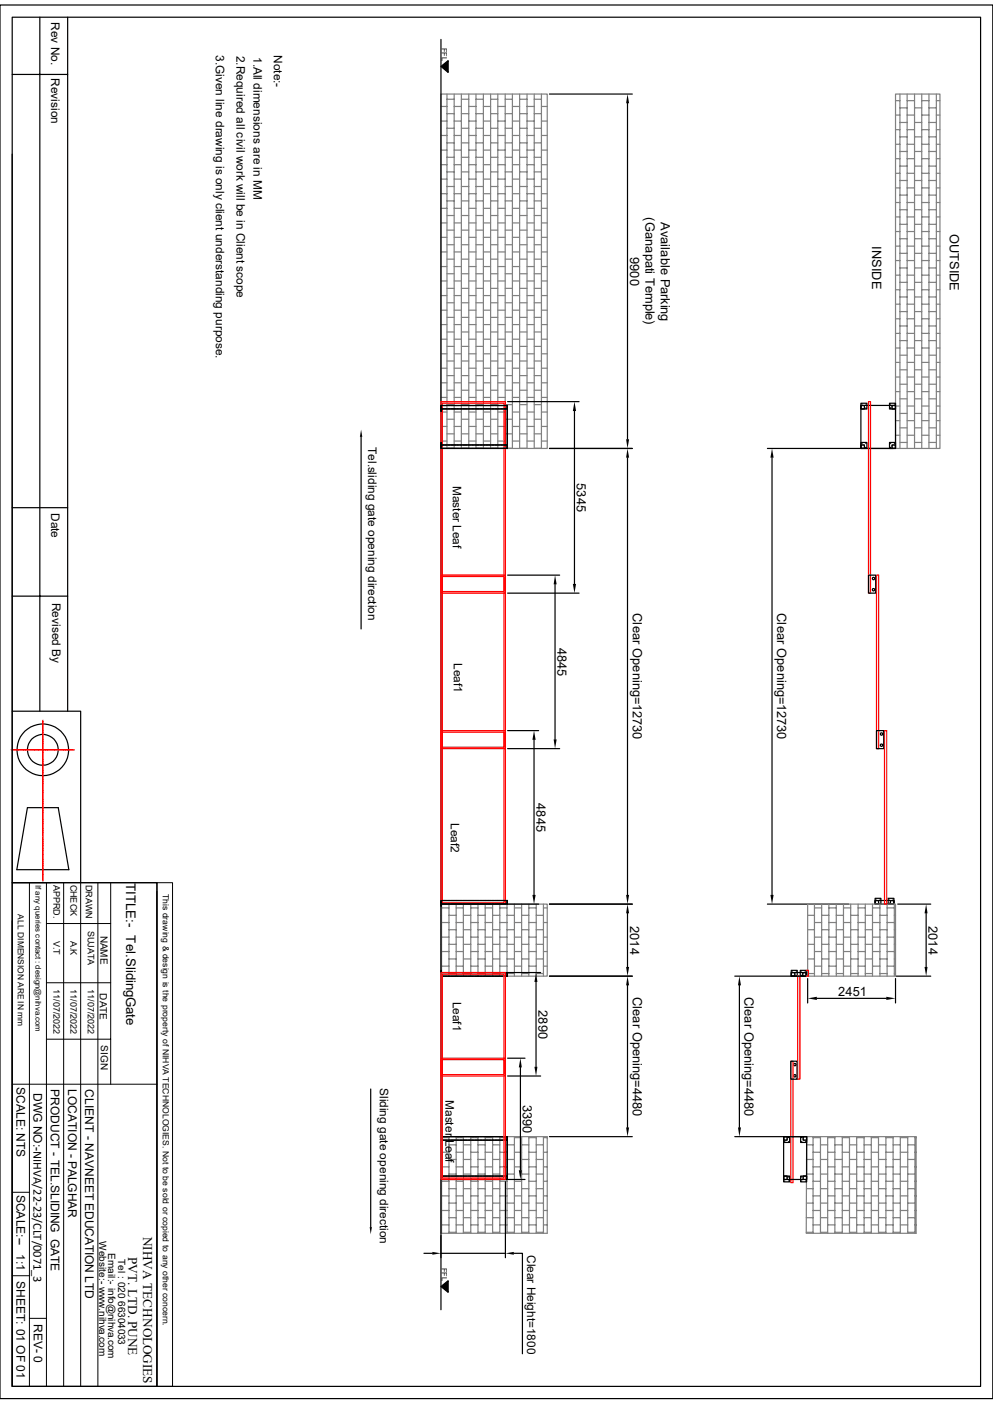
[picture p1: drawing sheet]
<svg xmlns="http://www.w3.org/2000/svg" width="210mm" height="297mm" viewBox="0 0 210 297" stroke-linecap="round" stroke-linejoin="round" font-family="sans-serif">
<g fill="none" stroke="#000" stroke-width=".25">
<path d="M0 1.1h210v294.8h-210zM2.6 3.6h204.8v289.7h-204.8zM2.6 15.7h11.7M8.4 3.6v146.9M14.3 3.6v146.9M93.3 14.1l1.5-1.3v2.5zM93.3 8.3v268.8M116.2 19.9h17.5M2.6 32.6v117.9h14.5v36.2M132.7 21.8v71.1M76.4 92.4v40.7M93.3 85.8v1.2z"/>
<path d="M93.3 93.6v1.3zM93.3 85.8h14v.7h-14zM93.3 94.1h14v.8h-14zM93.3 86.4l.1 .1M93.3 94.8h.1M93.3 86v.1M93.3 86.2v.1M93.3 94.3v.1M93.3 94.6v.1M93.4 85.8l-.1 .1M93.4 94.1l-.1 .1M93.6 85.8h.1"/>
<path d="M93.6 94.8h.1M93.6 86.5h.1M93.6 94.1h.1M93.8 85.8h.1M93.8 94.8h.1M93.8 86.5h.1M93.8 94.1h.1M94 85.8h.1M94 94.8h.1M94 86.5h.1M94 94.1h.1M94.2 85.8h.1"/>
<path d="M94.2 94.8h.1M94.2 86.5h.1M94.2 94.1h.1M94.4 85.8h.1M94.4 94.8h.1M94.4 86.5h.1M94.4 94.1h.1M94.7 85.8h.1M94.7 94.8h.1M94.7 86.5h.1M94.7 94.1h.1M94.9 85.8h.1"/>
<path d="M94.9 94.8h.1M94.9 86.5h.1M94.9 94.1h.1M95.1 85.8h.1M95.1 94.8h.1M95.1 86.5h.1M95.1 94.1h.1M95.4 85.8h.1M95.4 94.8h.1M95.4 86.5h.1M95.4 94.1h.1M95.6 85.8h.1"/>
<path d="M95.6 94.8h.1M95.6 86.5h.1M95.6 94.1h.1M95.8 85.8h.1M95.8 94.8h.1M95.8 86.5h.1M95.8 94.1h.1M96.1 85.8h.1M96.1 94.8h.1M96.1 86.5h.1M96.1 94.1h.1M96.3 85.8h.1"/>
<path d="M96.3 94.8h.1M96.3 86.5h.1M96.3 94.1h.1M96.5 85.8h.1M96.5 94.8h.1M96.5 86.5h.1M96.5 94.1h.1M96.7 85.8h.1M96.7 94.8h.1M96.7 86.5h.1M96.7 94.1h.1M96.9 85.8h.1"/>
<path d="M96.9 94.8h.1M96.9 86.5h.1M96.9 94.1h.1M97.2 85.8h.1M97.2 94.8h.1M97.2 86.5h.1M97.2 94.1h.1M97.4 85.8h.1M97.4 94.8h.1M97.4 86.5h.1M97.4 94.1h.1M97.6 85.8h.1"/>
<path d="M97.6 94.8h.1M97.6 86.5h.1M97.6 94.1h.1M97.9 85.8h.1M97.9 94.8h.1M97.9 86.5h.1M97.9 94.1h.1M98.1 85.8h.1M98.1 94.8h.1M98.1 86.5h.1M98.1 94.1h.1M98.3 85.8h.1"/>
<path d="M98.3 94.8h.1M98.3 86.5h.1M98.3 94.1h.1M98.6 85.8h.1M98.6 94.8h.1M98.6 86.5h.1M98.6 94.1h.1M98.8 85.8h.1M98.8 94.8h.1M98.8 86.5h.1M98.8 94.1h.1M99 85.8h.1"/>
<path d="M99 94.8h.1M99 86.5h.1M99 94.1h.1M99.2 85.8h.1M99.2 94.8h.1M99.2 86.5h.1M99.2 94.1h.1M99.4 85.8h.1M99.4 94.8h.1M99.4 86.5h.1M99.4 94.1h.1M99.7 85.8h.1"/>
<path d="M99.7 94.8h.1M99.7 86.5h.1M99.7 94.1h.1M99.9 85.8h.1M99.9 94.8h.1M99.9 86.5h.1M99.9 94.1h.1M100.1 85.8h.1M100.1 94.8h.1M100.1 86.5h.1M100.1 94.1h.1M100.4 85.8h.1"/>
<path d="M100.4 94.8h.1M100.4 86.5h.1M100.4 94.1h.1M100.6 85.8h.1M100.6 94.8h.1M100.6 86.5h.1M100.6 94.1h.1M100.8 85.8h.1M100.8 94.8h.1M100.8 86.5h.1M100.8 94.1h.1M101 85.8h.1"/>
<path d="M101 94.8h.1M101 86.5h.1M101 94.1h.1M101.3 85.8h.1M101.3 94.8h.1M101.3 86.5h.1M101.3 94.1h.1M101.5 85.8h.1M101.5 94.8h.1M101.5 86.5h.1M101.5 94.1h.1M101.7 85.8h.1"/>
<path d="M101.7 94.8h.1M101.7 86.5h.1M101.7 94.1h.1M101.9 85.8h.1M101.9 94.8h.1M101.9 86.5h.1M101.9 94.1h.1M102.2 85.8h.1M102.2 94.8h.1M102.2 86.5h.1M102.2 94.1h.1M102.4 85.8h.1"/>
<path d="M102.4 94.8h.1M102.4 86.5h.1M102.4 94.1h.1M102.6 85.8h.1M102.6 94.8h.1M102.6 86.5h.1M102.6 94.1h.1M102.9 85.8h.1M102.9 94.8h.1M102.9 86.5h.1M102.9 94.1h.1M103.1 85.8h.1"/>
<path d="M103.1 94.8h.1M103.1 86.5h.1M103.1 94.1h.1M103.3 85.8h.1M103.3 94.8h.1M103.3 86.5h.1M103.3 94.1h.1M103.5 85.8h.1M103.5 94.8h.1M103.5 86.5h.1M103.5 94.1h.1M103.8 85.8h.1"/>
<path d="M103.8 94.8h.1M103.8 86.5h.1M103.8 94.1h.1M104 85.8h.1M104 94.8h.1M104 86.5h.1M104 94.1h.1M104.2 85.8h.1M104.2 94.8h.1M104.2 86.5h.1M104.2 94.1h.1M104.4 85.8h.1"/>
<path d="M104.4 94.8h.1M104.4 86.5h.1M104.4 94.1h.1M104.7 85.8h.1M104.7 94.8h.1M104.7 86.5h.1M104.7 94.1h.1M104.9 85.8h.1M104.9 94.8h.1M104.9 86.5h.1M104.9 94.1h.1M105.1 85.8h.1"/>
<path d="M105.1 94.8h.1M105.1 86.5h.1M105.1 94.1h.1M105.4 85.8h.1M105.4 94.8h.1M105.4 86.5h.1M105.4 94.1h.1M105.6 85.8h.1M105.6 94.8h.1M105.6 86.5h.1M105.6 94.1h.1M105.8 85.8h.1"/>
<path d="M105.8 94.8h.1M105.8 86.5h.1M105.8 94.1h.1M106 85.8h.1M106 94.8h.1M106 86.5h.1M106 94.1h.1M106.3 85.8h.1M106.3 94.8h.1M106.3 86.5h.1M106.3 94.1h.1M106.5 85.8h.1"/>
<path d="M106.5 94.8h.1M106.5 86.5h.1M106.5 94.1h.1M106.7 85.8h.1M106.7 94.8h.1M106.7 86.5h.1M106.7 94.1h.1M106.9 85.8h.1M106.9 94.8h.1M106.9 86.5h.1M106.9 94.1h.1M107.2 85.8l.1 .1"/>
<path d="M107.2 94.1h.1M107.3 85.8v9.1zM107.3 94.8h-.1M107.3 86.4l-.1 .1M107.3 86v.1M107.3 86.2v.1M107.3 94.1v.1M107.3 94.3v.1M107.3 94.6v.1M107.4 85h15.1M116.2 94.9h17.5M121.5 87v36.5"/>
<path d="M132.7 96.8v92.5M162.3 94.9h26.6M163.3 96.8v92.5M182.1 85.3h1.2v1.2h-1.2zM182.1 93.6h1.2v1.3h-1.2zM182.1 85.8h7.3v9.1h-7.3zM182.3 85.5h.1M182.3 93.9h.1M183.1 85.5h.1M183.1 93.9h.1M188.1 85.3h1.3v1.2h-1.3zM188.1 93.6h1.3v1.3h-1.3z"/>
<path d="M188.3 85.5h.1M188.3 93.9h.1M189.2 85.5h.1M189.2 93.9h.1M2.6 107.4h11.7M2.6 126.1h11.7M107.4 125.5h15.1M107.4 121.7h11M117.4 123.6v32.8M183.7 121.7h1.5v3.8h-1.5zM2.6 150.5v36.2M107.4 158.4h11"/>
<path d="M107.4 154.6h6.5M112.9 156.5v32.8M185.4 154.6h1.5v3.8h-1.5zM5.8 170.9h6.5l2.3 13.1h-11zM2.6 186.7h30.6v106.6h-30.6zM2.6 194.8v98.5M93.3 190.5v1.2zM93.3 190.5h14v.8h-14zM93.3 191.2h.1M93.3 190.7v.1M93.3 190.9v.1M93.4 190.5l-.1 .1"/>
<path d="M93.6 191.2h.1M93.6 190.5h.1M93.8 191.2h.1M93.8 190.5h.1M94 191.2h.1M94 190.5h.1M94.2 191.2h.1M94.2 190.5h.1M94.4 191.2h.1M94.4 190.5h.1M94.7 191.2h.1M94.7 190.5h.1"/>
<path d="M94.9 191.2h.1M94.9 190.5h.1M95.1 191.2h.1M95.1 190.5h.1M95.4 191.2h.1M95.4 190.5h.1M95.6 191.2h.1M95.6 190.5h.1M95.8 191.2h.1M95.8 190.5h.1M96.1 191.2h.1M96.1 190.5h.1"/>
<path d="M96.3 191.2h.1M96.3 190.5h.1M96.5 191.2h.1M96.5 190.5h.1M96.7 191.2h.1M96.7 190.5h.1M96.9 191.2h.1M96.9 190.5h.1M97.2 191.2h.1M97.2 190.5h.1M97.4 191.2h.1M97.4 190.5h.1"/>
<path d="M97.6 191.2h.1M97.6 190.5h.1M97.9 191.2h.1M97.9 190.5h.1M98.1 191.2h.1M98.1 190.5h.1M98.3 191.2h.1M98.3 190.5h.1M98.6 191.2h.1M98.6 190.5h.1M98.8 191.2h.1M98.8 190.5h.1"/>
<path d="M99 191.2h.1M99 190.5h.1M99.2 191.2h.1M99.2 190.5h.1M99.4 191.2h.1M99.4 190.5h.1M99.7 191.2h.1M99.7 190.5h.1M99.9 191.2h.1M99.9 190.5h.1M100.1 191.2h.1M100.1 190.5h.1"/>
<path d="M100.4 191.2h.1M100.4 190.5h.1M100.6 191.2h.1M100.6 190.5h.1M100.8 191.2h.1M100.8 190.5h.1M101 191.2h.1M101 190.5h.1M101.3 191.2h.1M101.3 190.5h.1M101.5 191.2h.1M101.5 190.5h.1"/>
<path d="M101.7 191.2h.1M101.7 190.5h.1M101.9 191.2h.1M101.9 190.5h.1M102.2 191.2h.1M102.2 190.5h.1M102.4 191.2h.1M102.4 190.5h.1M102.6 191.2h.1M102.6 190.5h.1M102.9 191.2h.1M102.9 190.5h.1"/>
<path d="M103.1 191.2h.1M103.1 190.5h.1M103.3 191.2h.1M103.3 190.5h.1M103.5 191.2h.1M103.5 190.5h.1M103.8 191.2h.1M103.8 190.5h.1M104 191.2h.1M104 190.5h.1M104.2 191.2h.1M104.2 190.5h.1"/>
<path d="M104.4 191.2h.1M104.4 190.5h.1M104.7 191.2h.1M104.7 190.5h.1M104.9 191.2h.1M104.9 190.5h.1M105.1 191.2h.1M105.1 190.5h.1M105.4 191.2h.1M105.4 190.5h.1M105.6 191.2h.1M105.6 190.5h.1"/>
<path d="M105.8 191.2h.1M105.8 190.5h.1M106 191.2h.1M106 190.5h.1M106.3 191.2h.1M106.3 190.5h.1M106.5 191.2h.1M106.5 190.5h.1M106.7 191.2h.1M106.7 190.5h.1M106.9 191.2h.1M106.9 190.5h.1"/>
<path d="M107.2 190.5l.1 .1M107.3 190.5v.8zM107.3 191.2h-.1M107.3 190.7v.1M107.3 190.9v.1M107.4 191.3h6.5M116.2 191.3h17.5M132.7 193.2v11.4M162.3 191.3h17.2M185.1 190.5h4v.8h-4zM185.1 190h1.2v1.3h-1.2zM185.3 190.2h.1"/>
<path d="M186.1 190.2h.1M187.8 190h1.3v1.3h-1.3zM188 190.2h.1M188.9 190.2h.1M189.9 191.3h6.9M195.9 193.2v11.4M93.3 205.3v1.2zM93.3 205.7h14v.8h-14zM93.3 206.4l.1 .1M93.3 206v.1M93.3 206.2v.1M93.4 205.8h-.1"/>
<path d="M93.6 205.8h.1M93.6 206.5h.1M93.8 205.8h.1M93.8 206.5h.1M94 205.8h.1M94 206.5h.1M94.2 205.8h.1M94.2 206.5h.1M94.4 205.8h.1M94.4 206.5h.1M94.7 205.8h.1M94.7 206.5h.1"/>
<path d="M94.9 205.8h.1M94.9 206.5h.1M95.1 205.8h.1M95.1 206.5h.1M95.4 205.8h.1M95.4 206.5h.1M95.6 205.8h.1M95.6 206.5h.1M95.8 205.8h.1M95.8 206.5h.1M96.1 205.8h.1M96.1 206.5h.1"/>
<path d="M96.3 205.8h.1M96.3 206.5h.1M96.5 205.8h.1M96.5 206.5h.1M96.7 205.8h.1M96.7 206.5h.1M96.9 205.8h.1M96.9 206.5h.1M97.2 205.8h.1M97.2 206.5h.1M97.4 205.8h.1M97.4 206.5h.1"/>
<path d="M97.6 205.8h.1M97.6 206.5h.1M97.9 205.8h.1M97.9 206.5h.1M98.1 205.8h.1M98.1 206.5h.1M98.3 205.8h.1M98.3 206.5h.1M98.6 205.8h.1M98.6 206.5h.1M98.8 205.8h.1M98.8 206.5h.1"/>
<path d="M99 205.8h.1M99 206.5h.1M99.2 205.8h.1M99.2 206.5h.1M99.4 205.8h.1M99.4 206.5h.1M99.7 205.8h.1M99.7 206.5h.1M99.9 205.8h.1M99.9 206.5h.1M100.1 205.8h.1M100.1 206.5h.1"/>
<path d="M100.4 205.8h.1M100.4 206.5h.1M100.6 205.8h.1M100.6 206.5h.1M100.8 205.8h.1M100.8 206.5h.1M101 205.8h.1M101 206.5h.1M101.3 205.8h.1M101.3 206.5h.1M101.5 205.8h.1M101.5 206.5h.1"/>
<path d="M101.7 205.8h.1M101.7 206.5h.1M101.9 205.8h.1M101.9 206.5h.1M102.2 205.8h.1M102.2 206.5h.1M102.4 205.8h.1M102.4 206.5h.1M102.6 205.8h.1M102.6 206.5h.1M102.9 205.8h.1M102.9 206.5h.1"/>
<path d="M103.1 205.8h.1M103.1 206.5h.1M103.3 205.8h.1M103.3 206.5h.1M103.5 205.8h.1M103.5 206.5h.1M103.8 205.8h.1M103.8 206.5h.1M104 205.8h.1M104 206.5h.1M104.2 205.8h.1M104.2 206.5h.1"/>
<path d="M104.4 205.8h.1M104.4 206.5h.1M104.7 205.8h.1M104.7 206.5h.1M104.9 205.8h.1M104.9 206.5h.1M105.1 205.8h.1M105.1 206.5h.1M105.4 205.8h.1M105.4 206.5h.1M105.6 205.8h.1M105.6 206.5h.1"/>
<path d="M105.8 205.8h.1M105.8 206.5h.1M106 205.8h.1M106 206.5h.1M106.3 205.8h.1M106.3 206.5h.1M106.5 205.8h.1M106.5 206.5h.1M106.7 205.8h.1M106.7 206.5h.1M106.9 205.8h.1M106.9 206.5h.1"/>
<path d="M107.2 205.8h.1M107.3 205.7v.8zM107.3 206.4l-.1 .1M107.3 206v.1M107.3 206.2v.1M107.4 205.7h6.9M113.4 207.7v18M116.2 206.5h17.5M132.7 208.4v30.1M155.4 206.5h14.6M156.4 208.4v30.1M167.3 205.7h3.2v.8h-3.2z"/>
<path d="M167.3 205.3h1.3v1.2h-1.3zM167.6 205.5h.1M168.4 205.5h.1M169.2 205.3h1.3v1.2h-1.3zM169.5 205.5h.1M170.3 205.5h.1M170.8 207v5.2M172.8 211.2h14.7M189.4 207v5.2M189.6 206.5h7.2M78.4 230.4v29.2M107.4 227.6h6.9"/>
<path d="M107.4 223.9h3.6M110.1 225.8v21.8M167.3 224.5h1.3v3.8h-1.3zM93.3 240.5v1.2zM93.3 248.3v1.2zM93.3 240.5h14v.7h-14zM93.3 248.8h14v.7h-14zM93.3 241.1l.1 .1M93.3 249.4l.1 .1M93.3 240.7h.1M93.3 240.9v.1M93.3 249v.1"/>
<path d="M93.3 249.2v.1M93.4 240.5h-.1M93.4 248.8h-.1M93.6 249.5h.1M93.6 240.5h.1M93.6 241.2h.1M93.6 248.8h.1M93.8 249.5h.1M93.8 240.5h.1M93.8 241.2h.1M93.8 248.8h.1M94 249.5h.1"/>
<path d="M94 240.5h.1M94 241.2h.1M94 248.8h.1M94.2 249.5h.1M94.2 240.5h.1M94.2 241.2h.1M94.2 248.8h.1M94.4 249.5h.1M94.4 240.5h.1M94.4 241.2h.1M94.4 248.8h.1M94.7 249.5h.1"/>
<path d="M94.7 240.5h.1M94.7 241.2h.1M94.7 248.8h.1M94.9 249.5h.1M94.9 240.5h.1M94.9 241.2h.1M94.9 248.8h.1M95.1 249.5h.1M95.1 240.5h.1M95.1 241.2h.1M95.1 248.8h.1M95.4 249.5h.1"/>
<path d="M95.4 240.5h.1M95.4 241.2h.1M95.4 248.8h.1M95.6 249.5h.1M95.6 240.5h.1M95.6 241.2h.1M95.6 248.8h.1M95.8 249.5h.1M95.8 240.5h.1M95.8 241.2h.1M95.8 248.8h.1M96.1 249.5h.1"/>
<path d="M96.1 240.5h.1M96.1 241.2h.1M96.1 248.8h.1M96.3 249.5h.1M96.3 240.5h.1M96.3 241.2h.1M96.3 248.8h.1M96.5 249.5h.1M96.5 240.5h.1M96.5 241.2h.1M96.5 248.8h.1M96.7 249.5h.1"/>
<path d="M96.7 240.5h.1M96.7 241.2h.1M96.7 248.8h.1M96.9 249.5h.1M96.9 240.5h.1M96.9 241.2h.1M96.9 248.8h.1M97.2 249.5h.1M97.2 240.5h.1M97.2 241.2h.1M97.2 248.8h.1M97.4 249.5h.1"/>
<path d="M97.4 240.5h.1M97.4 241.2h.1M97.4 248.8h.1M97.6 249.5h.1M97.6 240.5h.1M97.6 241.2h.1M97.6 248.8h.1M97.9 249.5h.1M97.9 240.5h.1M97.9 241.2h.1M97.9 248.8h.1M98.1 249.5h.1"/>
<path d="M98.1 240.5h.1M98.1 241.2h.1M98.1 248.8h.1M98.3 249.5h.1M98.3 240.5h.1M98.3 241.2h.1M98.3 248.8h.1M98.6 249.5h.1M98.6 240.5h.1M98.6 241.2h.1M98.6 248.8h.1M98.8 249.5h.1"/>
<path d="M98.8 240.5h.1M98.8 241.2h.1M98.8 248.8h.1M99 249.5h.1M99 240.5h.1M99 241.2h.1M99 248.8h.1M99.2 249.5h.1M99.2 240.5h.1M99.2 241.2h.1M99.2 248.8h.1M99.4 249.5h.1"/>
<path d="M99.4 240.5h.1M99.4 241.2h.1M99.4 248.8h.1M99.7 249.5h.1M99.7 240.5h.1M99.7 241.2h.1M99.7 248.8h.1M99.9 249.5h.1M99.9 240.5h.1M99.9 241.2h.1M99.9 248.8h.1M100.1 249.5h.1"/>
<path d="M100.1 240.5h.1M100.1 241.2h.1M100.1 248.8h.1M100.4 249.5h.1M100.4 240.5h.1M100.4 241.2h.1M100.4 248.8h.1M100.6 249.5h.1M100.6 240.5h.1M100.6 241.2h.1M100.6 248.8h.1M100.8 249.5h.1"/>
<path d="M100.8 240.5h.1M100.8 241.2h.1M100.8 248.8h.1M101 249.5h.1M101 240.5h.1M101 241.2h.1M101 248.8h.1M101.3 249.5h.1M101.3 240.5h.1M101.3 241.2h.1M101.3 248.8h.1M101.5 249.5h.1"/>
<path d="M101.5 240.5h.1M101.5 241.2h.1M101.5 248.8h.1M101.7 249.5h.1M101.7 240.5h.1M101.7 241.2h.1M101.7 248.8h.1M101.9 249.5h.1M101.9 240.5h.1M101.9 241.2h.1M101.9 248.8h.1M102.2 249.5h.1"/>
<path d="M102.2 240.5h.1M102.2 241.2h.1M102.2 248.8h.1M102.4 249.5h.1M102.4 240.5h.1M102.4 241.2h.1M102.4 248.8h.1M102.6 249.5h.1M102.6 240.5h.1M102.6 241.2h.1M102.6 248.8h.1M102.9 249.5h.1"/>
<path d="M102.9 240.5h.1M102.9 241.2h.1M102.9 248.8h.1M103.1 249.5h.1M103.1 240.5h.1M103.1 241.2h.1M103.1 248.8h.1M103.3 249.5h.1M103.3 240.5h.1M103.3 241.2h.1M103.3 248.8h.1M103.5 249.5h.1"/>
<path d="M103.5 240.5h.1M103.5 241.2h.1M103.5 248.8h.1M103.8 249.5h.1M103.8 240.5h.1M103.8 241.2h.1M103.8 248.8h.1M104 249.5h.1M104 240.5h.1M104 241.2h.1M104 248.8h.1M104.2 249.5h.1"/>
<path d="M104.2 240.5h.1M104.2 241.2h.1M104.2 248.8h.1M104.4 249.5h.1M104.4 240.5h.1M104.4 241.2h.1M104.4 248.8h.1M104.7 249.5h.1M104.7 240.5h.1M104.7 241.2h.1M104.7 248.8h.1M104.9 249.5h.1"/>
<path d="M104.9 240.5h.1M104.9 241.2h.1M104.9 248.8h.1M105.1 249.5h.1M105.1 240.5h.1M105.1 241.2h.1M105.1 248.8h.1M105.4 249.5h.1M105.4 240.5h.1M105.4 241.2h.1M105.4 248.8h.1M105.6 249.5h.1"/>
<path d="M105.6 240.5h.1M105.6 241.2h.1M105.6 248.8h.1M105.8 249.5h.1M105.8 240.5h.1M105.8 241.2h.1M105.8 248.8h.1M106 249.5h.1M106 240.5h.1M106 241.2h.1M106 248.8h.1M106.3 249.5h.1"/>
<path d="M106.3 240.5h.1M106.3 241.2h.1M106.3 248.8h.1M106.5 249.5h.1M106.5 240.5h.1M106.5 241.2h.1M106.5 248.8h.1M106.7 249.5h.1M106.7 240.5h.1M106.7 241.2h.1M106.7 248.8h.1M106.9 250v16.1"/>
<path d="M106.9 249.5h.1M106.9 240.5h.1M106.9 241.2h.1M106.9 248.8h.1M107.2 240.5h.1M107.2 248.8h.1M107.3 240.5v9zM107.3 249.4l-.1 .1M107.3 240.7h.1M107.3 240.9v.1M107.3 241.1l-.1 .1M107.3 249v.1"/>
<path d="M107.3 249.2v.1M107.4 249.5h3.6M116.2 240.5h17.5M155.4 240.5h14.7M165.7 248.8h1.3v1.2h-1.3zM165.7 240.5h1.3v1.2h-1.3zM165.7 240.5h4.9v9h-4.9zM165.9 249.9h.1M165.9 241.6h.1M166.8 249.9h.1M166.8 241.6h.1M169.3 248.8h1.3v1.2h-1.3z"/>
<path d="M169.3 240.5h1.3v1.2h-1.3zM169.5 241.6h.1M169.5 249.9h.1M170.4 241.6h.1M170.4 249.9h.1M89.7 265.1h1.7M93.3 272.2l1.5-1.3v2.5zM93.3 265.1h13.6M108.7 265.1h1.8v21.3"/>
<circle cx="184.7" cy="122.4" r=".25"/>
<circle cx="184.7" cy="124.8" r=".25"/>
<circle cx="9.1" cy="158.6" r="5.5"/>
<circle cx="9.1" cy="158.6" r="3.3"/>
<circle cx="186.4" cy="155.3" r=".25"/>
<circle cx="186.4" cy="157.6" r=".25"/>
<circle cx="168.1" cy="225.2" r=".25"/>
<circle cx="168.1" cy="227.6" r=".25"/>
</g>
<g fill="none" stroke="#000" stroke-width=".21">
<path d="M182.1 85.8h.7v.7h-.7zM182.1 94.1h.7v.8h-.7zM182.1 94.1h.7v.7h-.7zM183.1 86.3l.1 .1zM183.1 94.6l.1 .1zM188.3 86.3l.1 .1zM188.3 94.7h.1zM188.6 85.8h.8v.7h-.8zM188.6 94.1h.8v.8h-.8zM188.7 85.8h.7v.7h-.7zM188.7 94.1h.7v.7h-.7zM2.6 186.7h30.6"/>
<path d="M6.2 186.7v106.6M9.8 195.4h13.6M9.8 186.7v106.6M13.5 186.7v106.6M17.1 186.7v106.6M20.7 186.7v106.6M23.4 186.7v42.7M33.2 186.7h3.3v106.6h-3.3zM33.2 188.6v104.7M185.1 190.5h.7v.8h-.7zM185.1 190.5h.7v.7h-.7zM186.1 191.1l.1 .1z"/>
<path d="M188 191.1h.1zM188.3 190.5h.8v.8h-.8zM188.3 190.5h.8v.7h-.8zM9.8 219.8h13.6M9.8 207.9h13.6M167.3 205.7h.8v.8h-.8zM167.4 205.8h.7v.7h-.7zM169.4 206.3l.1 .1zM169.8 205.7h.7v.8h-.7zM169.8 205.8h.7v.7h-.7zM2.6 229.4h30.6M2.6 252.2h3.6"/>
<path d="M165.7 248.8h.8v.7h-.8zM165.7 240.5h.8v.7h-.8zM165.8 248.8h.7v.7h-.7zM165.8 240.5h.7v.7h-.7zM166.8 248.9v.1zM166.8 240.6v.1zM169.5 248.9l.1 .1zM169.5 240.6l.1 .1zM169.8 248.8h.8v.7h-.8zM169.8 240.5h.8v.7h-.8zM169.9 248.8h.7v.7h-.7zM169.9 240.5h.7v.7h-.7z"/>
<path d="M2.6 269.9h3.6M6.2 278.9h3.6"/>
</g>
<g fill="none" stroke="#f00" stroke-width=".25">
<path d="M93.3 85h13.6v40.5h-13.6zM93.6 85.3h13v39.8h-13zM183.7 85h.4v40.5h-.4zM93.3 121.7h13.6v36.7h-13.6zM93.6 122h13v36.1h-13zM185.4 121.7h.4v36.7h-.4zM2.4 158.6h.6M3.1 158.6h.3M3.5 158.6h3.1M6.6 158.6h1M7.7 158.6h3.1M9.1 152.4v1.4"/>
<path d="M9.1 153.9v1M9.1 154.9v3.1M9.1 158.1v.3M9.1 158.5v.6M9.1 159.2v.3M9.1 159.6v2.7M10.9 158.6h1M11.9 158.6h.3M12.3 158.6h2.7M15.1 158.6h.3M15.5 158.6h.2M93.3 154.6h13.6v36.7h-13.6z"/>
<path d="M93.6 154.9h13v36.1h-13zM187.1 154.6h.4v36.7h-.4zM9.1 162.3v.3M9.1 162.7v1M9.1 163.8v3.1M9.1 167v.9M9.1 168v.3M9.1 168.4v2.7M9.1 171.2v.3M9.1 171.6v1M9.1 172.6v3.1M9.1 175.8v1"/>
<path d="M9.1 176.9v.3M9.1 177.2v2.8M9.1 180v.3M9.1 180.4v.6M9.1 181.1v.3M9.1 181.5v3.1M9.1 184.7v.9M9.1 185.7v.7M93.3 205.7h13.6v21.9h-13.6zM93.6 206.1h13v21.2h-13zM168.7 206.4h.5v21.9h-.5zM170.5 205.3h.5v1.2h-.5"/>
<path d="M93.3 223.9h13.6v25.6h-13.6zM93.6 224.2h13v25h-13zM167.3 224.5h.4v25.7h-.4z"/>
</g>
<g fill="none" stroke="#808080" stroke-width=".25">
<path d="M93.3 19.9h22.4v75h-22.4zM94.5 19.9v75M96.1 19.9v75M97.6 19.9v75M99.1 19.9v75M100.7 19.9v75M102.2 19.9v75M103.8 19.9v75M105.3 19.9v75M106.8 19.9v75M108.4 19.9v75M109.9 19.9v75"/>
<path d="M111.5 19.9v75M113 19.9v75M114.5 19.9v75M189.4 19.9h9.4v75h-9.4zM190.3 19.9v75M191.9 19.9v75M193.4 19.9v75M194.9 19.9v75M196.5 19.9v75M198 19.9v75M93.3 22.5h1.2M93.3 25.6h1.2"/>
<path d="M93.3 28.7h1.2M93.3 31.8h1.2M93.3 34.8h1.2M93.3 37.9h1.2M94.5 21h1.6M94.5 24h1.6M94.5 27.1h1.6M94.5 30.2h1.6M94.5 33.3h1.6M94.5 36.4h1.6M94.5 39.5h1.6M96.1 22.5h1.5"/>
<path d="M96.1 25.6h1.5M96.1 28.7h1.5M96.1 31.8h1.5M96.1 34.8h1.5M96.1 37.9h1.5M97.6 21h1.5M97.6 24h1.5M97.6 27.1h1.5M97.6 30.2h1.5M97.6 33.3h1.5M97.6 36.4h1.5M97.6 39.5h1.5"/>
<path d="M99.1 22.5h1.6M99.1 25.6h1.6M99.1 28.7h1.6M99.1 31.8h1.6M99.1 34.8h1.6M99.1 37.9h1.6M100.7 21h1.5M100.7 24h1.5M100.7 27.1h1.5M100.7 30.2h1.5M100.7 33.3h1.5M100.7 36.4h1.5"/>
<path d="M100.7 39.5h1.5M102.2 22.5h1.6M102.2 25.6h1.6M102.2 28.7h1.6M102.2 31.8h1.6M102.2 34.8h1.6M102.2 37.9h1.6M103.8 21h1.5M103.8 24h1.5M103.8 27.1h1.5M103.8 30.2h1.5M103.8 33.3h1.5"/>
<path d="M103.8 36.4h1.5M103.8 39.5h1.5M105.3 22.5h1.5M105.3 25.6h1.5M105.3 28.7h1.5M105.3 31.8h1.5M105.3 34.8h1.5M105.3 37.9h1.5M106.8 21h1.6M106.8 24h1.6M106.8 27.1h1.6M106.8 30.2h1.6"/>
<path d="M106.8 33.3h1.6M106.8 36.4h1.6M106.8 39.5h1.6M108.4 22.5h1.5M108.4 25.6h1.5M108.4 28.7h1.5M108.4 31.8h1.5M108.4 34.8h1.5M108.4 37.9h1.5M109.9 21h1.6M109.9 24h1.6M109.9 27.1h1.6"/>
<path d="M109.9 30.2h1.6M109.9 33.3h1.6M109.9 36.4h1.6M109.9 39.5h1.6M111.5 22.5h1.5M111.5 25.6h1.5M111.5 28.7h1.5M111.5 31.8h1.5M111.5 34.8h1.5M111.5 37.9h1.5M113 21h1.5M113 24h1.5"/>
<path d="M113 27.1h1.5M113 30.2h1.5M113 33.3h1.5M113 36.4h1.5M113 39.5h1.5M114.5 22.5h1.2M114.5 25.6h1.2M114.5 28.7h1.2M114.5 31.8h1.2M114.5 34.8h1.2M114.5 37.9h1.2M189.4 21.3h.9"/>
<path d="M189.4 24.3h.9M189.4 27.4h.9M189.4 30.5h.9M189.4 33.6h.9M189.4 36.7h.9M189.4 39.8h.9M190.3 22.8h1.6M190.3 25.9h1.6M190.3 29h1.6M190.3 32h1.6M190.3 35.1h1.6M190.3 38.2h1.6"/>
<path d="M191.9 21.3h1.5M191.9 24.3h1.5M191.9 27.4h1.5M191.9 30.5h1.5M191.9 33.6h1.5M191.9 36.7h1.5M191.9 39.8h1.5M193.4 22.8h1.5M193.4 25.9h1.5M193.4 29h1.5M193.4 32h1.5M193.4 35.1h1.5"/>
<path d="M193.4 38.2h1.5M194.9 21.3h1.6M194.9 24.3h1.6M194.9 27.4h1.6M194.9 30.5h1.6M194.9 33.6h1.6M194.9 36.7h1.6M194.9 39.8h1.6M196.5 22.8h1.5M196.5 25.9h1.5M196.5 29h1.5M196.5 32h1.5"/>
<path d="M196.5 35.1h1.5M196.5 38.2h1.5M198 21.3h.8M198 24.3h.8M198 27.4h.8M198 30.5h.8M198 33.6h.8M198 36.7h.8M198 39.8h.8M93.3 41h1.2M93.3 44.1h1.2M93.3 47.2h1.2"/>
<path d="M93.3 50.2h1.2M93.3 53.3h1.2M93.3 56.4h1.2M93.3 59.4h1.2M94.5 42.5h1.6M94.5 45.6h1.6M94.5 48.7h1.6M94.5 51.8h1.6M94.5 54.8h1.6M94.5 57.9h1.6M96.1 41h1.5M96.1 44.1h1.5"/>
<path d="M96.1 47.2h1.5M96.1 50.2h1.5M96.1 53.3h1.5M96.1 56.4h1.5M96.1 59.4h1.5M97.6 42.5h1.5M97.6 45.6h1.5M97.6 48.7h1.5M97.6 51.8h1.5M97.6 54.8h1.5M97.6 57.9h1.5M99.1 41h1.6"/>
<path d="M99.1 44.1h1.6M99.1 47.2h1.6M99.1 50.2h1.6M99.1 53.3h1.6M99.1 56.4h1.6M99.1 59.4h1.6M100.7 42.5h1.5M100.7 45.6h1.5M100.7 48.7h1.5M100.7 51.8h1.5M100.7 54.8h1.5M100.7 57.9h1.5"/>
<path d="M102.2 41h1.6M102.2 44.1h1.6M102.2 47.2h1.6M102.2 50.2h1.6M102.2 53.3h1.6M102.2 56.4h1.6M102.2 59.4h1.6M103.8 42.5h1.5M103.8 45.6h1.5M103.8 48.7h1.5M103.8 51.8h1.5M103.8 54.8h1.5"/>
<path d="M103.8 57.9h1.5M105.3 41h1.5M105.3 44.1h1.5M105.3 47.2h1.5M105.3 50.2h1.5M105.3 53.3h1.5M105.3 56.4h1.5M105.3 59.4h1.5M106.8 42.5h1.6M106.8 45.6h1.6M106.8 48.7h1.6M106.8 51.8h1.6"/>
<path d="M106.8 54.8h1.6M106.8 57.9h1.6M108.4 41h1.5M108.4 44.1h1.5M108.4 47.2h1.5M108.4 50.2h1.5M108.4 53.3h1.5M108.4 56.4h1.5M108.4 59.4h1.5M109.9 42.5h1.6M109.9 45.6h1.6M109.9 48.7h1.6"/>
<path d="M109.9 51.8h1.6M109.9 54.8h1.6M109.9 57.9h1.6M111.5 41h1.5M111.5 44.1h1.5M111.5 47.2h1.5M111.5 50.2h1.5M111.5 53.3h1.5M111.5 56.4h1.5M111.5 59.4h1.5M113 42.5h1.5M113 45.6h1.5"/>
<path d="M113 48.7h1.5M113 51.8h1.5M113 54.8h1.5M113 57.9h1.5M114.5 41h1.2M114.5 44.1h1.2M114.5 47.2h1.2M114.5 50.2h1.2M114.5 53.3h1.2M114.5 56.4h1.2M114.5 59.4h1.2M189.4 42.8h.9"/>
<path d="M189.4 45.9h.9M189.4 49h.9M189.4 52.1h.9M189.4 55.1h.9M189.4 58.2h.9M190.3 41.3h1.6M190.3 44.4h1.6M190.3 47.5h1.6M190.3 50.5h1.6M190.3 53.6h1.6M190.3 56.7h1.6M190.3 59.7h1.6"/>
<path d="M191.9 42.8h1.5M191.9 45.9h1.5M191.9 49h1.5M191.9 52.1h1.5M191.9 55.1h1.5M191.9 58.2h1.5M193.4 41.3h1.5M193.4 44.4h1.5M193.4 47.5h1.5M193.4 50.5h1.5M193.4 53.6h1.5M193.4 56.7h1.5"/>
<path d="M193.4 59.7h1.5M194.9 42.8h1.6M194.9 45.9h1.6M194.9 49h1.6M194.9 52.1h1.6M194.9 55.1h1.6M194.9 58.2h1.6M196.5 41.3h1.5M196.5 44.4h1.5M196.5 47.5h1.5M196.5 50.5h1.5M196.5 53.6h1.5"/>
<path d="M196.5 56.7h1.5M196.5 59.7h1.5M198 42.8h.8M198 45.9h.8M198 49h.8M198 52.1h.8M198 55.1h.8M198 58.2h.8M93.3 62.5h1.2M93.3 65.6h1.2M93.3 68.7h1.2M93.3 71.8h1.2"/>
<path d="M93.3 74.8h1.2M93.3 77.9h1.2M94.5 61h1.6M94.5 64.1h1.6M94.5 67.1h1.6M94.5 70.2h1.6M94.5 73.3h1.6M94.5 76.4h1.6M94.5 79.5h1.6M96.1 62.5h1.5M96.1 65.6h1.5M96.1 68.7h1.5"/>
<path d="M96.1 71.8h1.5M96.1 74.8h1.5M96.1 77.9h1.5M97.6 61h1.5M97.6 64.1h1.5M97.6 67.1h1.5M97.6 70.2h1.5M97.6 73.3h1.5M97.6 76.4h1.5M97.6 79.5h1.5M99.1 62.5h1.6M99.1 65.6h1.6"/>
<path d="M99.1 68.7h1.6M99.1 71.8h1.6M99.1 74.8h1.6M99.1 77.9h1.6M100.7 61h1.5M100.7 64.1h1.5M100.7 67.1h1.5M100.7 70.2h1.5M100.7 73.3h1.5M100.7 76.4h1.5M100.7 79.5h1.5M102.2 62.5h1.6"/>
<path d="M102.2 65.6h1.6M102.2 68.7h1.6M102.2 71.8h1.6M102.2 74.8h1.6M102.2 77.9h1.6M103.8 61h1.5M103.8 64.1h1.5M103.8 67.1h1.5M103.8 70.2h1.5M103.8 73.3h1.5M103.8 76.4h1.5M103.8 79.5h1.5"/>
<path d="M105.3 62.5h1.5M105.3 65.6h1.5M105.3 68.7h1.5M105.3 71.8h1.5M105.3 74.8h1.5M105.3 77.9h1.5M106.8 61h1.6M106.8 64.1h1.6M106.8 67.1h1.6M106.8 70.2h1.6M106.8 73.3h1.6M106.8 76.4h1.6"/>
<path d="M106.8 79.5h1.6M108.4 62.5h1.5M108.4 65.6h1.5M108.4 68.7h1.5M108.4 71.8h1.5M108.4 74.8h1.5M108.4 77.9h1.5M109.9 61h1.6M109.9 64.1h1.6M109.9 67.1h1.6M109.9 70.2h1.6M109.9 73.3h1.6"/>
<path d="M109.9 76.4h1.6M109.9 79.5h1.6M111.5 62.5h1.5M111.5 65.6h1.5M111.5 68.7h1.5M111.5 71.8h1.5M111.5 74.8h1.5M111.5 77.9h1.5M113 61h1.5M113 64.1h1.5M113 67.1h1.5M113 70.2h1.5"/>
<path d="M113 73.3h1.5M113 76.4h1.5M113 79.5h1.5M114.5 62.5h1.2M114.5 65.6h1.2M114.5 68.7h1.2M114.5 71.8h1.2M114.5 74.8h1.2M114.5 77.9h1.2M189.4 61.3h.9M189.4 64.3h.9M189.4 67.4h.9"/>
<path d="M189.4 70.5h.9M189.4 73.6h.9M189.4 76.7h.9M189.4 79.8h.9M190.3 62.8h1.6M190.3 65.9h1.6M190.3 69h1.6M190.3 72.1h1.6M190.3 75.1h1.6M190.3 78.2h1.6M191.9 61.3h1.5M191.9 64.3h1.5"/>
<path d="M191.9 67.4h1.5M191.9 70.5h1.5M191.9 73.6h1.5M191.9 76.7h1.5M191.9 79.8h1.5M193.4 62.8h1.5M193.4 65.9h1.5M193.4 69h1.5M193.4 72.1h1.5M193.4 75.1h1.5M193.4 78.2h1.5M194.9 61.3h1.6"/>
<path d="M194.9 64.3h1.6M194.9 67.4h1.6M194.9 70.5h1.6M194.9 73.6h1.6M194.9 76.7h1.6M194.9 79.8h1.6M196.5 62.8h1.5M196.5 65.9h1.5M196.5 69h1.5M196.5 72.1h1.5M196.5 75.1h1.5M196.5 78.2h1.5"/>
<path d="M198 61.3h.8M198 64.3h.8M198 67.4h.8M198 70.5h.8M198 73.6h.8M198 76.7h.8M198 79.8h.8M93.3 81h1.2M93.3 84.1h1.2M93.3 87.2h1.2M93.3 90.2h1.2M93.3 93.3h1.2"/>
<path d="M94.5 82.6h1.6M94.5 85.6h1.6M94.5 88.7h1.6M94.5 91.8h1.6M94.5 94.8h1.6M96.1 81h1.5M96.1 84.1h1.5M96.1 87.2h1.5M96.1 90.2h1.5M96.1 93.3h1.5M97.6 82.6h1.5M97.6 85.6h1.5"/>
<path d="M97.6 88.7h1.5M97.6 91.8h1.5M97.6 94.8h1.5M99.1 81h1.6M99.1 84.1h1.6M99.1 87.2h1.6M99.1 90.2h1.6M99.1 93.3h1.6M100.7 82.6h1.5M100.7 85.6h1.5M100.7 88.7h1.5M100.7 91.8h1.5"/>
<path d="M100.7 94.8h1.5M102.2 81h1.6M102.2 84.1h1.6M102.2 87.2h1.6M102.2 90.2h1.6M102.2 93.3h1.6M103.8 82.6h1.5M103.8 85.6h1.5M103.8 88.7h1.5M103.8 91.8h1.5M103.8 94.8h1.5M105.3 81h1.5"/>
<path d="M105.3 84.1h1.5M105.3 87.2h1.5M105.3 90.2h1.5M105.3 93.3h1.5M106.8 82.6h1.6M106.8 85.6h1.6M106.8 88.7h1.6M106.8 91.8h1.6M106.8 94.8h1.6M108.4 81h1.5M108.4 84.1h1.5M108.4 87.2h1.5"/>
<path d="M108.4 90.2h1.5M108.4 93.3h1.5M109.9 82.6h1.6M109.9 85.6h1.6M109.9 88.7h1.6M109.9 91.8h1.6M109.9 94.8h1.6M111.5 81h1.5M111.5 84.1h1.5M111.5 87.2h1.5M111.5 90.2h1.5M111.5 93.3h1.5"/>
<path d="M113 82.6h1.5M113 85.6h1.5M113 88.7h1.5M113 91.8h1.5M113 94.8h1.5M114.5 81h1.2M114.5 84.1h1.2M114.5 87.2h1.2M114.5 90.2h1.2M114.5 93.3h1.2M189.4 82.8h.9M189.4 85.9h.9"/>
<path d="M189.4 89h.9M189.4 92.1h.9M190.3 81.3h1.6M190.3 84.4h1.6M190.3 87.5h1.6M190.3 90.5h1.6M190.3 93.6h1.6M191.9 82.8h1.5M191.9 85.9h1.5M191.9 89h1.5M191.9 92.1h1.5M193.4 81.3h1.5"/>
<path d="M193.4 84.4h1.5M193.4 87.5h1.5M193.4 90.5h1.5M193.4 93.6h1.5M194.9 82.8h1.6M194.9 85.9h1.6M194.9 89h1.6M194.9 92.1h1.6M196.5 81.3h1.5M196.5 84.4h1.5M196.5 87.5h1.5M196.5 90.5h1.5"/>
<path d="M196.5 93.6h1.5M198 82.8h.8M198 85.9h.8M198 89h.8M198 92.1h.8M93.3 193.6h.1M93.3 196.7h.1M93.3 199.8h.1M93.3 191.3h22.4v15.2h-22.4zM93.4 191.3v15.2M93.4 192.1h1.6M93.4 195.2h1.6"/>
<path d="M93.4 198.2h1.6M95 191.3v15.2M95 193.6h1.5M95 196.7h1.5M95 199.8h1.5M96.5 191.3v15.2M96.5 192.1h1.5M96.5 195.2h1.5M96.5 198.2h1.5M98 191.3v15.2M98 193.6h1.6M98 196.7h1.6"/>
<path d="M98 199.8h1.6M99.6 191.3v15.2M99.6 192.1h1.5M99.6 195.2h1.5M99.6 198.2h1.5M101.1 191.3v15.2M101.1 193.6h1.5M101.1 196.7h1.5M101.1 199.8h1.5M102.6 191.3v15.2M102.6 192.1h1.6M102.6 195.2h1.6"/>
<path d="M102.6 198.2h1.6M104.2 191.3v15.2M104.2 193.6h1.5M104.2 196.7h1.5M104.2 199.8h1.5M105.7 191.3v15.2M105.7 192.1h1.5M105.7 195.2h1.5M105.7 198.2h1.5M107.2 191.3v15.2M107.2 193.6h1.6M107.2 196.7h1.6"/>
<path d="M107.2 199.8h1.6M108.8 191.3v15.2M108.8 192.1h1.5M108.8 195.2h1.5M108.8 198.2h1.5M110.3 191.3v15.2M110.3 193.6h1.5M110.3 196.7h1.5M110.3 199.8h1.5M111.8 191.3v15.2M111.8 192.1h1.6M111.8 195.2h1.6"/>
<path d="M111.8 198.2h1.6M113.4 191.3v15.2M113.4 193.6h1.5M113.4 196.7h1.5M113.4 199.8h1.5M114.9 191.3v15.2M114.9 192.1h.8M114.9 195.2h.8M114.9 198.2h.8M170.8 191.3h18.6v15.2h-18.6zM170.8 193.6h1.5M170.8 196.7h1.5"/>
<path d="M170.8 199.8h1.5M172.3 192.1h1.5M172.3 195.2h1.5M172.3 198.2h1.5M172.3 191.3v15.2M173.8 193.6h1.5M173.8 196.7h1.5M173.8 199.8h1.5M173.8 191.3v15.2M175.3 192.1h1.6M175.3 195.2h1.6M175.3 198.2h1.6"/>
<path d="M175.3 191.3v15.2M176.9 193.6h1.5M176.9 196.7h1.5M176.9 199.8h1.5M176.9 191.3v15.2M178.4 192.1h1.5M178.4 195.2h1.5M178.4 198.2h1.5M178.4 191.3v15.2M179.9 193.6h1.6M179.9 196.7h1.6M179.9 199.8h1.6"/>
<path d="M179.9 191.3v15.2M181.5 192.1h1.5M181.5 195.2h1.5M181.5 198.2h1.5M181.5 191.3v15.2M183 193.6h1.5M183 196.7h1.5M183 199.8h1.5M183 191.3v15.2M184.5 192.1h1.6M184.5 195.2h1.6M184.5 198.2h1.6"/>
<path d="M184.5 191.3v15.2M186.1 193.6h1.5M186.1 196.7h1.5M186.1 199.8h1.5M186.1 191.3v15.2M187.6 192.1h1.5M187.6 195.2h1.5M187.6 198.2h1.5M187.6 191.3v15.2M189.1 193.6h.3M189.1 196.7h.3M189.1 199.8h.3"/>
<path d="M189.1 191.3v15.2M93.3 202.9h.1M93.3 206h.1M93.4 201.3h1.6M93.4 204.4h1.6M95 202.9h1.5M95 206h1.5M96.5 201.3h1.5M96.5 204.4h1.5M98 202.9h1.6M98 206h1.6M99.6 201.3h1.5"/>
<path d="M99.6 204.4h1.5M101.1 202.9h1.5M101.1 206h1.5M102.6 201.3h1.6M102.6 204.4h1.6M104.2 202.9h1.5M104.2 206h1.5M105.7 201.3h1.5M105.7 204.4h1.5M107.2 202.9h1.6M107.2 206h1.6M108.8 201.3h1.5"/>
<path d="M108.8 204.4h1.5M110.3 202.9h1.5M110.3 206h1.5M111.8 201.3h1.6M111.8 204.4h1.6M113.4 202.9h1.5M113.4 206h1.5M114.9 201.3h.8M114.9 204.4h.8M170.8 202.9h1.5M170.8 206h1.5M172.3 201.3h1.5"/>
<path d="M172.3 204.4h1.5M173.8 202.9h1.5M173.8 206h1.5M175.3 201.3h1.6M175.3 204.4h1.6M176.9 202.9h1.5M176.9 206h1.5M178.4 201.3h1.5M178.4 204.4h1.5M179.9 202.9h1.6M179.9 206h1.6M181.5 201.3h1.5"/>
<path d="M181.5 204.4h1.5M183 202.9h1.5M183 206h1.5M184.5 201.3h1.6M184.5 204.4h1.6M186.1 202.9h1.5M186.1 206h1.5M187.6 201.3h1.5M187.6 204.4h1.5M189.1 202.9h.3M189.1 206h.3M93.3 242.2h.1"/>
<path d="M93.3 245.3h.1M93.3 248.4h.1M93.3 251.5h.1M93.3 254.5h.1M93.3 257.6h.1M93.3 240.5h22.4v20.4h-22.4zM93.4 240.5v20.4M93.4 240.7h1.6M93.4 243.8h1.6M93.4 246.8h1.6M93.4 249.9h1.6M93.4 253h1.6"/>
<path d="M93.4 256.1h1.6M93.4 259.1h1.6M95 240.5v20.4M95 242.2h1.5M95 245.3h1.5M95 248.4h1.5M95 251.5h1.5M95 254.5h1.5M95 257.6h1.5M96.5 240.5v20.4M96.5 240.7h1.5M96.5 243.8h1.5"/>
<path d="M96.5 246.8h1.5M96.5 249.9h1.5M96.5 253h1.5M96.5 256.1h1.5M96.5 259.1h1.5M98 240.5v20.4M98 242.2h1.6M98 245.3h1.6M98 248.4h1.6M98 251.5h1.6M98 254.5h1.6M98 257.6h1.6"/>
<path d="M99.6 240.5v20.4M99.6 240.7h1.5M99.6 243.8h1.5M99.6 246.8h1.5M99.6 249.9h1.5M99.6 253h1.5M99.6 256.1h1.5M99.6 259.1h1.5M101.1 240.5v20.4M101.1 242.2h1.5M101.1 245.3h1.5M101.1 248.4h1.5"/>
<path d="M101.1 251.5h1.5M101.1 254.5h1.5M101.1 257.6h1.5M102.6 240.5v20.4M102.6 240.7h1.6M102.6 243.8h1.6M102.6 246.8h1.6M102.6 249.9h1.6M102.6 253h1.6M102.6 256.1h1.6M102.6 259.1h1.6M104.2 240.5v20.4"/>
<path d="M104.2 242.2h1.5M104.2 245.3h1.5M104.2 248.4h1.5M104.2 251.5h1.5M104.2 254.5h1.5M104.2 257.6h1.5M105.7 240.5v20.4M105.7 240.7h1.5M105.7 243.8h1.5M105.7 246.8h1.5M105.7 249.9h1.5M105.7 253h1.5"/>
<path d="M105.7 256.1h1.5M105.7 259.1h1.5M107.2 240.5v20.4M107.2 242.2h1.6M107.2 245.3h1.6M107.2 248.4h1.6M107.2 251.5h1.6M107.2 254.5h1.6M107.2 257.6h1.6M108.8 240.5v20.4M108.8 240.7h1.5M108.8 243.8h1.5"/>
<path d="M108.8 246.8h1.5M108.8 249.9h1.5M108.8 253h1.5M108.8 256.1h1.5M108.8 259.1h1.5M110.3 240.5v20.4M110.3 242.2h1.5M110.3 245.3h1.5M110.3 248.4h1.5M110.3 251.5h1.5M110.3 254.5h1.5M110.3 257.6h1.5"/>
<path d="M111.8 240.5v20.4M111.8 240.7h1.6M111.8 243.8h1.6M111.8 246.8h1.6M111.8 249.9h1.6M111.8 253h1.6M111.8 256.1h1.6M111.8 259.1h1.6M113.4 240.5v20.4M113.4 242.2h1.5M113.4 245.3h1.5M113.4 248.4h1.5"/>
<path d="M113.4 251.5h1.5M113.4 254.5h1.5M113.4 257.6h1.5M114.9 240.5v20.4M114.9 240.7h.8M114.9 243.8h.8M114.9 246.8h.8M114.9 249.9h.8M114.9 253h.8M114.9 256.1h.8M114.9 259.1h.8M170.5 257.6h1.5"/>
<path d="M170.6 245.3h1.4M170.6 248.4h1.4M170.6 251.5h1.4M170.6 254.5h1.4M170.6 240.5h23.2v20.4h-23.3zM170.6 242.2h1.4M172 240.7h1.5M172 243.8h1.5M172 246.8h1.5M172 249.9h1.5M172 253h1.5M172 256.1h1.5"/>
<path d="M172 259.1h1.5M172 240.5v20.4M173.5 242.2h1.5M173.5 245.3h1.5M173.5 248.4h1.5M173.5 251.5h1.5M173.5 254.5h1.5M173.5 257.6h1.5M173.5 240.5v20.4M175 240.7h1.6M175 243.8h1.6M175 246.8h1.6"/>
<path d="M175 249.9h1.6M175 253h1.6M175 256.1h1.6M175 259.1h1.6M175 240.5v20.4M176.6 242.2h1.5M176.6 245.3h1.5M176.6 248.4h1.5M176.6 251.5h1.5M176.6 254.5h1.5M176.6 257.6h1.5M176.6 240.5v20.4"/>
<path d="M178.1 240.7h1.6M178.1 243.8h1.6M178.1 246.8h1.6M178.1 249.9h1.6M178.1 253h1.6M178.1 256.1h1.6M178.1 259.1h1.6M178.1 240.5v20.4M179.7 242.2h1.5M179.7 245.3h1.5M179.7 248.4h1.5M179.7 251.5h1.5"/>
<path d="M179.7 254.5h1.5M179.7 257.6h1.5M179.7 240.5v20.4M181.2 240.7h1.6M181.2 243.8h1.6M181.2 246.8h1.6M181.2 249.9h1.6M181.2 253h1.6M181.2 256.1h1.6M181.2 259.1h1.6M181.2 240.5v20.4M182.8 242.2h1.5"/>
<path d="M182.8 245.3h1.5M182.8 248.4h1.5M182.8 251.5h1.5M182.8 254.5h1.5M182.8 257.6h1.5M182.8 240.5v20.4M184.3 240.7h1.5M184.3 243.8h1.5M184.3 246.8h1.5M184.3 249.9h1.5M184.3 253h1.5M184.3 256.1h1.5"/>
<path d="M184.3 259.1h1.5M184.3 240.5v20.4M185.8 242.2h1.6M185.8 245.3h1.6M185.8 248.4h1.6M185.8 251.5h1.6M185.8 254.5h1.6M185.8 257.6h1.6M185.8 240.5v20.4M187.4 240.7h1.5M187.4 243.8h1.5M187.4 246.8h1.5"/>
<path d="M187.4 249.9h1.5M187.4 253h1.5M187.4 256.1h1.5M187.4 259.1h1.5M187.4 240.5v20.4M188.9 242.2h1.5M188.9 245.3h1.5M188.9 248.4h1.5M188.9 251.5h1.5M188.9 254.5h1.5M188.9 257.6h1.5M188.9 240.5v20.4"/>
<path d="M190.4 240.7h1.6M190.4 243.8h1.6M190.4 246.8h1.6M190.4 249.9h1.6M190.4 253h1.6M190.4 256.1h1.6M190.4 259.1h1.6M190.4 240.5v20.4M192 242.2h1.5M192 245.3h1.5M192 248.4h1.5M192 251.5h1.5"/>
<path d="M192 254.5h1.5M192 257.6h1.5M192 240.5v20.4M193.5 240.7h.3M193.5 243.8h.3M193.5 246.8h.3M193.5 249.9h.3M193.5 253h.3M193.5 256.1h.3M193.5 259.1h.3M193.5 240.5v20.4M93.3 260.7h.1"/>
<path d="M95 260.7h1.5M98 260.7h1.6M101.1 260.7h1.5M104.2 260.7h1.5M107.2 260.7h1.6M110.3 260.7h1.5M113.4 260.7h1.5M170.5 260.7h1.5M173.5 260.7h1.5M176.6 260.7h1.5M179.7 260.7h1.5M182.8 260.7h1.5"/>
<path d="M185.8 260.7h1.6M188.9 260.7h1.5M192 260.7h1.5"/>
</g>
<g fill="#000">
<path d="M93.3 14.1l1.5-1.3v2.5zM132.7 19.9l.4 1.9h-.7zM76.4 90.9l.2 1.5h-.5zM121.5 85l.3 2h-.6zM132.4 92.9h.7l-.4 2zM132.7 94.9l.4 1.9h-.7zM163.3 94.9l.3 1.9h-.7zM117.4 121.7l.3 1.9h-.6zM121.2 123.5h.6l-.3 2zM112.9 154.6l.4 1.9h-.7zM117.1 156.4h.6l-.3 2zM112.6 189.3h.7l-.4 2z"/>
<path d="M132.7 191.3l.4 1.9h-.7zM132.4 189.3h.7l-.4 2zM162.9 189.3h.7l-.3 2zM195.9 191.3l.3 1.9h-.7zM113.4 205.7l.3 2h-.7zM132.4 204.6h.7l-.4 1.9zM132.7 206.5l.4 1.9h-.7zM156.4 206.5l.3 1.9h-.6zM170.8 211.2l2-.3v.6zM187.5 210.9l1.9 .3-1.9 .3zM195.5 204.6h.7l-.3 1.9zM110.1 223.9l.3 1.9h-.7z"/>
<path d="M113 225.7h.7l-.3 1.9zM132.4 238.5h.7l-.4 2zM156.1 238.5h.6l-.3 2zM78.2 259.6h.5l-.3 1.5zM109.7 247.6h.7l-.3 1.9zM91.4 264.8l1.9 .3-1.9 .3zM93.3 272.2l1.5-1.3v2.5zM106.9 265.1l1.8-.3v.6z"/>
</g>
<path d="M171 205.8v.1" fill="none" stroke="#f00" stroke-width=".21"/>
<g font-size="2.8">
<text x="26.7" y="186.7" transform="rotate(90 26.7 186.7)">TITLE:- Tel.SlidingGate</text>
<text x="30.3" y="261.6" transform="rotate(90 30.3 261.6)">NIHVA TECHNOLOGIES</text>
<text x="27.1" y="265.9" transform="rotate(90 27.1 265.9)">PVT. LTD. PUNE</text>
</g>
<g font-size="2.7">
<text x="136.5" y="46" transform="rotate(90 136.5 46)">(Ganapati Temple)</text>
<text x="139.8" y="46.9" transform="rotate(90 139.8 46.9)">Available Parking</text>
<text x="184.4" y="52.1" transform="rotate(90 184.4 52.1)">INSIDE</text>
<text x="200.9" y="49.4" transform="rotate(90 200.9 49.4)">OUTSIDE</text>
<text x="133.3" y="54.4" transform="rotate(90 133.3 54.4)">9900</text>
<text x="122" y="102.2" transform="rotate(90 122 102.2)">5345</text>
<text x="133.8" y="129.7" transform="rotate(90 133.8 129.7)">Clear Opening=12730</text>
<text x="164.3" y="129.7" transform="rotate(90 164.3 129.7)">Clear Opening=12730</text>
<text x="117.9" y="137" transform="rotate(90 117.9 137)">4845</text>
<text x="113.5" y="169.9" transform="rotate(90 113.5 169.9)">4845</text>
<text x="133.3" y="195.9" transform="rotate(90 133.3 195.9)">2014</text>
<text x="196.4" y="195.9" transform="rotate(90 196.4 195.9)">2014</text>
<text x="113.9" y="213.7" transform="rotate(90 113.9 213.7)">2890</text>
<text x="133.8" y="210.9" transform="rotate(90 133.8 210.9)">Clear Opening=4480</text>
<text x="157.4" y="210.9" transform="rotate(90 157.4 210.9)">Clear Opening=4480</text>
<text x="177.3" y="210.7">2451</text>
<text x="110.6" y="233.7" transform="rotate(90 110.6 233.7)">3390</text>
</g>
<g font-size="2.5">
<text x="10.8" y="4.7" transform="rotate(90 10.8 4.7)">Rev No.</text>
<text x="45.6" y="11.6" transform="rotate(90 45.6 11.6)">3.Given line drawing is only client understanding purpose.</text>
<text x="50" y="11.8" transform="rotate(90 50 11.8)">2.Required all civil work will be in Client scope</text>
<text x="57.9" y="11.6" transform="rotate(90 57.9 11.6)">Note:-</text>
<text x="10.8" y="16.6" transform="rotate(90 10.8 16.6)">Revision</text>
<text x="53.6" y="12" transform="rotate(90 53.6 12)">1.All dimensions are in MM</text>
<text x="77.9" y="94.5" transform="rotate(90 77.9 94.5)">Tel.sliding gate opening direction</text>
<text x="95.8" y="102.7" transform="rotate(90 95.8 102.7)">Master Leaf</text>
<text x="10.8" y="108.5" transform="rotate(90 10.8 108.5)">Date</text>
<text x="11" y="127.5" transform="rotate(90 11 127.5)">Revised By</text>
<text x="96" y="140.3" transform="rotate(90 96 140.3)">Leaf1</text>
<text x="95.4" y="174.1" transform="rotate(90 95.4 174.1)">Leaf2</text>
<text x="95.8" y="211.9" transform="rotate(90 95.8 211.9)">Leaf1</text>
<text x="3.5" y="230" transform="rotate(90 3.5 230)">SCALE: NTS</text>
<text x="7.1" y="231.2" transform="rotate(90 7.1 231.2)">DWG NO:-NIHVA/22-23/CLT/0071_3</text>
<text x="10.8" y="230.3" transform="rotate(90 10.8 230.3)">PRODUCT - TEL.SLIDING GATE</text>
<text x="14.4" y="230.3" transform="rotate(90 14.4 230.3)">LOCATION - PALGHAR</text>
<text x="18" y="230.4" transform="rotate(90 18 230.4)">CLIENT - NAVNEET EDUCATION LTD</text>
<text x="80.3" y="230.2" transform="rotate(90 80.3 230.2)">Sliding gate opening direction</text>
<text x="94.2" y="232.7" transform="rotate(90 94.2 232.7)">Master Leaf</text>
<text x="3.5" y="252.7" transform="rotate(90 3.5 252.7)">SCALE:--</text>
<text x="3.5" y="265.3" transform="rotate(90 3.5 265.3)">1:1</text>
<text x="111.5" y="265.5" transform="rotate(90 111.5 265.5)">Clear Height=1800</text>
<text x="3.5" y="271" transform="rotate(90 3.5 271)">SHEET: 01 OF 01</text>
<text x="7.2" y="280" transform="rotate(90 7.2 280)">REV- 0</text>
</g>
<g font-size="2.1">
<text x="21.3" y="197.9" transform="rotate(90 21.3 197.9)">NAME</text>
<text x="21.1" y="210.1" transform="rotate(90 21.1 210.1)">DATE</text>
<text x="21.3" y="221.1" transform="rotate(90 21.3 221.1)">SIGN</text>
<text x="21" y="262.6" transform="rotate(90 21 262.6)">Website:- www.nihva.com</text>
<text x="22.9" y="265" transform="rotate(90 22.9 265)">Email:- info@nihva.com</text>
<text x="25" y="266.3" transform="rotate(90 25 266.3)">Tel : 020 66304033</text>
</g>
<g font-size="1.9">
<text x="11.3" y="187.2" transform="rotate(90 11.3 187.2)">APPRD.</text>
<text x="14.9" y="187.1" transform="rotate(90 14.9 187.1)">CHECK</text>
<text x="18.1" y="187.2" transform="rotate(90 18.1 187.2)">DRAWN</text>
<text x="18.5" y="196.9" transform="rotate(90 18.5 196.9)">SUJATA</text>
<text x="11.3" y="199" transform="rotate(90 11.3 199)">V.T</text>
<text x="14.9" y="199" transform="rotate(90 14.9 199)">A.K</text>
<text x="11.3" y="209.3" transform="rotate(90 11.3 209.3)">11/07/2022</text>
<text x="14.9" y="209.3" transform="rotate(90 14.9 209.3)">11/07/2022</text>
<text x="18.5" y="209.3" transform="rotate(90 18.5 209.3)">11/07/2022</text>
</g>
<g font-size="1.8">
<text x="34.5" y="189.1" transform="rotate(90 34.5 189.1)">This drawing &amp; design is the property of NIHVA TECHNOLOGIES. Not to be sold or copied to any other concern.</text>
<text x="3.8" y="193.4" transform="rotate(90 3.8 193.4)">ALL DIMENSION ARE IN mm</text>
</g>
<text font-size="1.7" x="7.5" y="187.2" transform="rotate(90 7.5 187.2)">If any queries contact : design@nihva.com</text>
<g font-size="1.6">
<text x="93.4" y="10.1" transform="rotate(90 93.4 10.1)">FFL</text>
<text x="93.4" y="268.2" transform="rotate(90 93.4 268.2)">FFL</text>
</g>
</svg>
